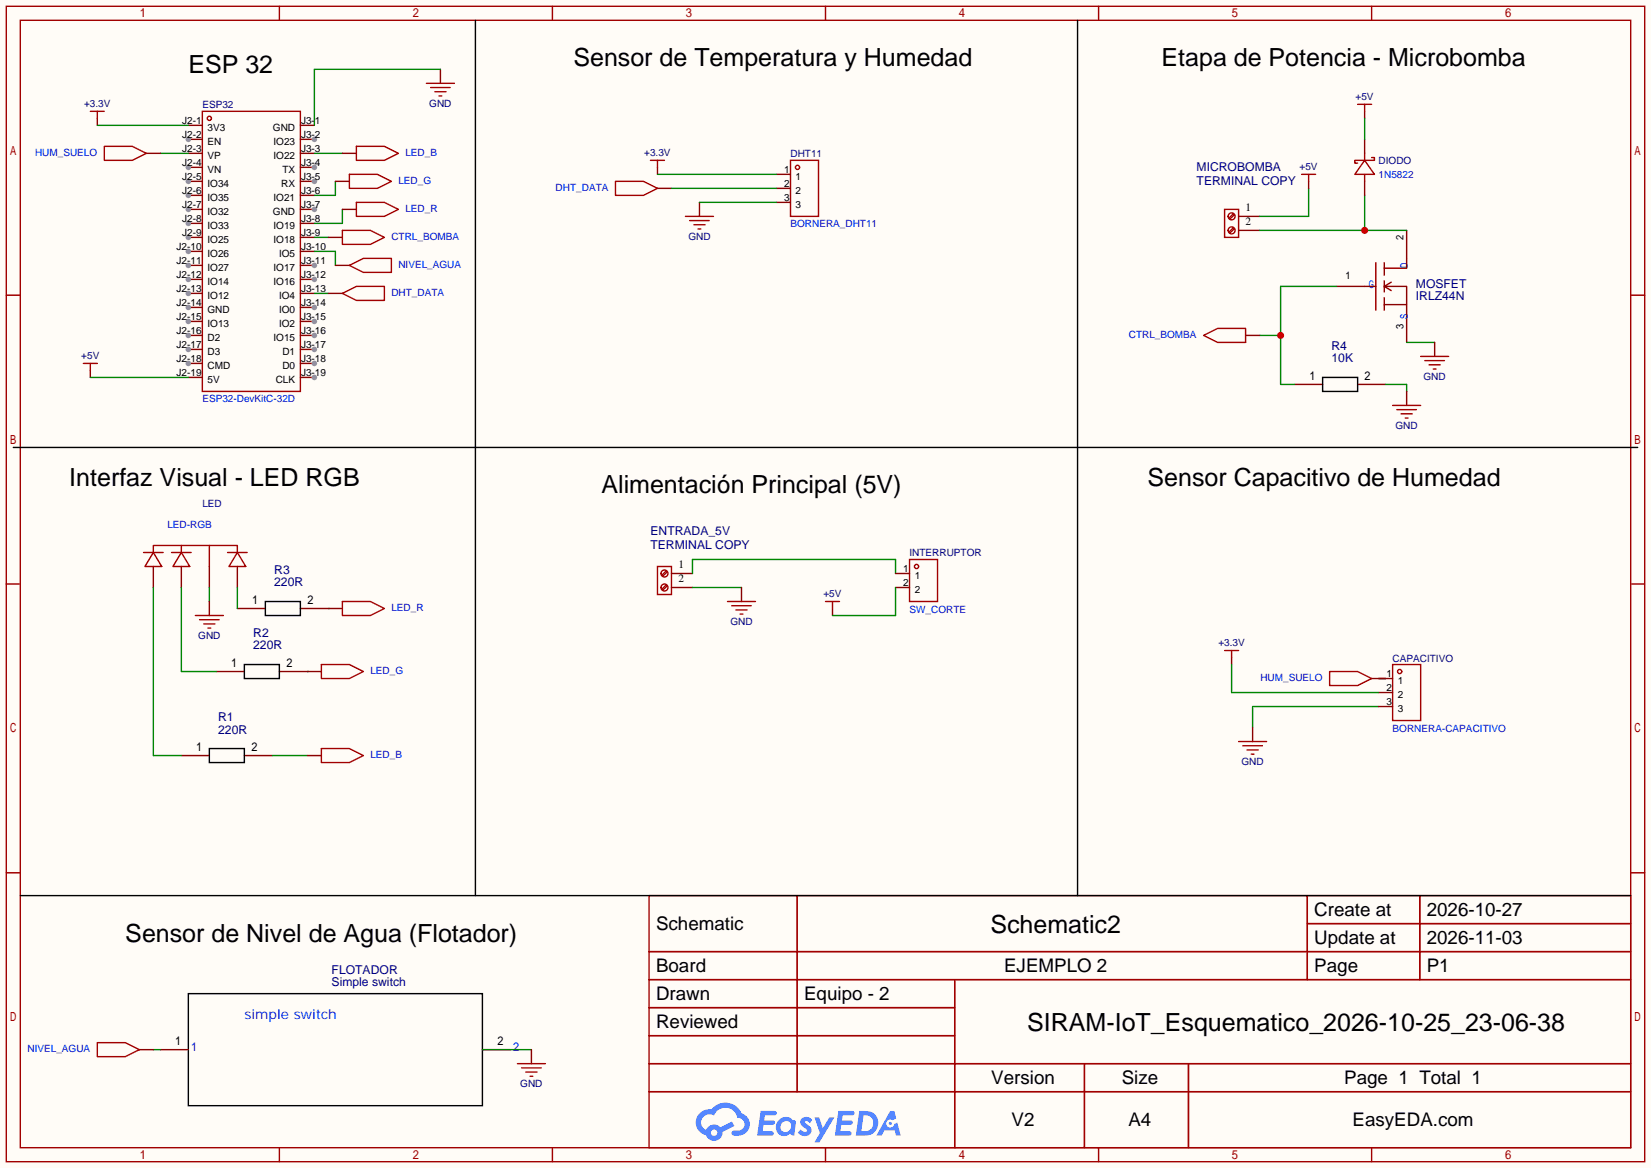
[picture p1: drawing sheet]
<svg xmlns="http://www.w3.org/2000/svg" width="299mm" height="212mm" viewBox="0 0 299 212" stroke-linecap="round" stroke-linejoin="round" font-family="sans-serif">
<path d="M0 0h299.5v211.8h-299.5z" fill="#fffcf7"/>
<g fill="none" stroke="#a10000" stroke-width=".25">
<path d="M1.1 1.1h297.2v209.6h-297.2zM3.7 3.7h292.1v204.5h-292.1zM50.7 1.1v2.6M100.2 1.1v2.6M149.7 1.1v2.6M199.3 1.1v2.6M248.8 1.1v2.6M1.1 53.5h2.6M295.8 53.5h2.5M1.1 105.9h2.6M295.8 105.9h2.5M1.1 158.3h2.6"/>
<path d="M295.8 158.3h2.5M117.7 162.4h178.1v45.8h-178.1zM117.7 172.6h178.1M117.7 177.7h178.1M144.6 162.4v35.6M173.2 177.7v30.5M237.1 162.4v15.3M237.1 167.5h58.7M257.5 162.4v15.3M117.7 182.8h55.5M117.7 192.9h178.1M117.7 187.8h55.5"/>
<path d="M117.7 198h178.1M196.7 192.9v15.3M215.6 192.9v15.3M50.7 208.2v2.5M100.2 208.2v2.5M149.7 208.2v2.5M199.3 208.2v2.5M248.8 208.2v2.5"/>
</g>
<g fill="#5487ff">
<path d="M145.5 202.8a1.3 1.3 0 0 1 1.8 .3l-.4 .6a.54 .54 0 0 0-.9-.2l.1 .2a1.58 1.58 0 0 1 1.1 1.6 1.43 1.43 0 0 1-2.5 .1l.5-.6a.64 .64 0 0 0 .5 .5 .64 .64 0 0 0 .7-.3l-.2-.2a1.6 1.6 0 0 1-1-1.6z"/>
<path d="M147.7 202.7h.9l.7 1.9 1.1-1.9h.9l-2.7 4.5h-.9l1-1.7z"/>
<path d="M138 201.5h1.6a1.31 1.31 0 0 1 1.2 .2 .4 .4 0 0 1-.3 .6h-1.8l-.1 .9h1.6a.4 .4 0 0 1 .4 .4 .4 .4 0 0 1-.4 .4h-1.7l-.2 1.2h.8a1.23 1.23 0 0 1 1.2 .2 .39 .39 0 0 1-.3 .6h-2.7z"/>
<path d="M152.1 201.5h1.6a1.32 1.32 0 0 1 1.3 .2 .39 .39 0 0 1-.4 .6h-1.7l-.2 .9h1.7a.4 .4 0 0 1 .3 .4 .4 .4 0 0 1-.4 .4h-1.7l-.2 1.2h.8a1.23 1.23 0 0 1 1.2 .2 .39 .39 0 0 1-.3 .6h-2.7z"/>
<path d="M161.5 201.5h.7l.4 1.3-.7 .4a.75 .75 0 0 0-1.1 .3 .75 .75 0 0 0 .5 1 .75 .75 0 0 0 .9-.6l.6-.3 .6 2.4h-.9l-.2-1h-1.9l-.5 1h-.9z"/>
<path d="M155.9 201.5l-.7 4.5h1.5a2.27 2.27 0 0 0 2.6-2.3 2.27 2.27 0 0 0-2.7-2.2zM156.6 202.3a1.5 1.5 0 0 1 1.8 1.5 1.5 1.5 0 0 1-1.9 1.4h-.3z"/>
<path d="M141.3 203.1a1.62 1.62 0 0 0-.4 2.1 1.62 1.62 0 0 0 2 .7l.4-.3 .3 .3 .5 .1 .3-2.5-.2-.3h-.4a1.58 1.58 0 0 0-2.5-.1zM141.9 203.6a.99 .99 0 0 1 1.6 .3 .99 .99 0 0 1-.9 1.4 .94 .94 0 0 1-1-.5 .94 .94 0 0 1 .3-1.2z"/>
<path d="M126.9 201.9a2.37 2.37 0 0 0 1.2 4 1.54 1.54 0 0 0 1.7 1 1.54 1.54 0 0 0 1.3-1.6l2.1-1.1-.5-.8-2 1.1a1.57 1.57 0 0 0-2.6 .4 1.5 1.5 0 0 1-.8-2.1 1.5 1.5 0 0 1 2.2-.5 2.23 2.23 0 0 1 2.3-1.4 2.23 2.23 0 0 1 2 1.8 1.16 1.16 0 0 1 1.2 1.1 1.16 1.16 0 0 1-1 1.3h-.7a.47 .47 0 0 0-.6 .3 .47 .47 0 0 0 .4 .6 2.23 2.23 0 0 0 2.3-.7 2.23 2.23 0 0 0 .4-2.3 2.16 2.16 0 0 0-1.3-1.1 3.2 3.2 0 0 0-5.4-.7l-1.2 .1zM129 205.4a.58 .58 0 0 1 1.1 0 .58 .58 0 0 1-1.1 0z"/>
<circle cx="161.5" cy="203.8" r=".28"/>
</g>
<path d="M239.9 68.5h6.4v2.5h-6.4zM48.1 109.1h6.4v2.5h-6.4zM38 135.8h6.3v2.5h-6.3zM44.3 120.5h6.4v2.6h-6.4zM34.2 180.2h53.3v20.3h-53.3z" fill="none" stroke="#000" stroke-width=".25"/>
<g fill="none" stroke="#870000" stroke-width=".25">
<path d="M224.7 39.2h3.8M224.7 41.8h3.8M242.4 51.9h7.2M249.6 47.6v8.7M251.1 55.2h4v6.9M251.1 51.9h4v3.3M251.1 47.6v2.3M251.1 50.9v2.1M251.1 54v2.3M252.3 51.2l-1.2 .7 1.2 .8M255.1 41.8v6.8h-4M234.8 69.7h5.1"/>
<path d="M246.3 69.7h5M27.8 102.7v3.9M32.9 102.7v3.9M38 102.7v3.9M43.1 110.4h5M43.1 102.7v3.9M54.5 110.4h5.1M121.8 104h3.8M121.8 106.6h3.8M32.9 137h5.1M39.2 121.8h5.1M44.3 137h5.1"/>
<path d="M50.7 121.8h5.1M29.1 190.4h5.1M87.5 190.4h5.1"/>
</g>
<g fill="none" stroke="#a10000" stroke-width=".25">
<path d="M222.1 38h2.6v5.1h-2.6zM222.8 39.2a.64 .64 0 0 1 .8-.5 .64 .64 0 0 1 .2 1 .64 .64 0 0 1-1-.2v-.2M223.7 38.7l-.8 .9M223.9 38.9l-.8 .9M222.8 41.8a.64 .64 0 0 1 .8-.6 .64 .64 0 0 1 .2 1 .64 .64 0 0 1-1-.2v-.2M223.7 41.3l-.8 .8M223.9 41.5l-.8 .8M32.9 98.9v1.3M38 98.9v3.8M26 100.2h3.6M27.8 100.2v-1.3h15.3v1.3M27.8 100.2l1.5 2.5h-3z"/>
<path d="M31.1 100.2h3.6M32.9 100.2l1.5 2.5h-3zM41.3 100.2h3.5M43.1 100.2l1.5 2.5h-3.1zM119.3 102.7h2.5v5.1h-2.5zM120.9 103.5l-.9 .8M120.9 106l-.9 .9M121.1 103.7l-.9 .8M121.1 106.2l-.9 .9"/>
<circle cx="120.5" cy="106.6" r=".64"/>
<circle cx="120.5" cy="104" r=".64"/>
</g>
<g fill="none" stroke="#008700" stroke-width=".25">
<path d="M242.4 51.9h-10.1v17.8h2.5M228.5 60.8h3.8M251.3 69.7h3.8v1.3M27.8 106.6v30.4h5.1M32.9 106.6v15.2h6.3M38 106.6v2.5M43.1 106.6v3.8M59.6 110.4h.1M125.6 104v-2.5h36.8v2.5M125.6 106.6h8.9M49.4 137h6.4M55.8 121.8h.1"/>
<path d="M250.1 128.1h-22.9v3.9"/>
</g>
<circle cx="232.3" cy="60.8" r=".63" fill="#c00"/>
<path d="M247.5 35.4v6.4M228.5 41.8h26.6" fill="none" stroke="#008700" stroke-width=".25"/>
<circle cx="247.5" cy="41.8" r=".63" fill="#c00"/>
<path d="M237.4 34.2v5h-8.9M255.1 62.1h5.1M27.8 190.4h1.3M87.5 190.4h8.9" fill="none" stroke="#008700" stroke-width=".25"/>
<g fill="none" stroke="#870000" stroke-width=".25">
<path d="M34.2 22.7h2.5M34.2 25.3h2.5M119.3 30.4v1.2M126.9 36.7v2.5M237.4 32.9v1.3M247.5 20.2v1.3M255.1 71v2.5M260.2 62.1v2.5M38 109.1v2.5M134.5 106.6v2.5M151 110.4v1.2M223.4 119.3v1.2"/>
<path d="M227.2 132v2.5M96.4 190.4v2.5"/>
</g>
<g fill="none" stroke="#a10000" stroke-width=".25">
<path d="M246.3 18.9h2.5M247.5 18.9v1.3M36.7 20.2h17.8v50.8h-17.8zM118 29.1h2.5M119.3 29.1v1.3M124.3 39.2h5.1M236.1 31.6h2.5M237.4 31.6v1.3M125.1 40h3.6M125.9 40.8h2M126.6 41.5h.5M252.6 73.5h5.1"/>
<path d="M253.4 74.3h3.5M254.1 75.1h2.1M254.9 75.8h.5M257.7 64.6h5.1M258.4 65.4h3.6M259.2 66.2h2M260 66.9h.5M35.4 111.6h5.1M36.2 112.4h3.6M37 113.2h2M37.7 113.9h.5M132 109.1h5"/>
<path d="M132.7 109.9h3.6M133.5 110.6h2M134.2 111.4h.5M149.7 109.1h2.6M151 109.1v1.3M222.1 118h2.6M223.4 118v1.3M224.7 134.5h5M225.4 135.3h3.6M226.2 136h2M226.9 136.8h.6M93.9 192.9h5"/>
<path d="M94.6 193.7h3.6M95.4 194.4h2M96.1 195.2h.5"/>
<circle cx="38" cy="21.5" r=".38"/>
</g>
<circle cx="34.2" cy="25.3" r=".51" fill="#999"/>
<path d="M34.2 27.8h2.5M34.2 30.4h2.5" fill="none" stroke="#870000" stroke-width=".25"/>
<circle cx="34.2" cy="30.4" r=".51" fill="#999"/>
<path d="M34.2 32.9h2.5" fill="none" stroke="#870000" stroke-width=".25"/>
<circle cx="34.2" cy="32.9" r=".51" fill="#999"/>
<path d="M34.2 35.4h2.5" fill="none" stroke="#870000" stroke-width=".25"/>
<circle cx="34.2" cy="35.4" r=".51" fill="#999"/>
<path d="M34.2 38h2.5" fill="none" stroke="#870000" stroke-width=".25"/>
<circle cx="34.2" cy="38" r=".51" fill="#999"/>
<path d="M34.2 40.5h2.5" fill="none" stroke="#870000" stroke-width=".25"/>
<circle cx="34.2" cy="40.5" r=".51" fill="#999"/>
<path d="M34.2 43.1h2.5" fill="none" stroke="#870000" stroke-width=".25"/>
<circle cx="34.2" cy="43.1" r=".51" fill="#999"/>
<path d="M34.2 45.6h2.5" fill="none" stroke="#870000" stroke-width=".25"/>
<circle cx="34.2" cy="45.6" r=".51" fill="#999"/>
<path d="M34.2 48.1h2.5" fill="none" stroke="#870000" stroke-width=".25"/>
<circle cx="34.2" cy="48.1" r=".51" fill="#999"/>
<path d="M34.2 50.7h2.5" fill="none" stroke="#870000" stroke-width=".25"/>
<circle cx="34.2" cy="50.7" r=".51" fill="#999"/>
<path d="M34.2 53.2h2.5" fill="none" stroke="#870000" stroke-width=".25"/>
<circle cx="34.2" cy="53.2" r=".51" fill="#999"/>
<path d="M34.2 55.8h2.5" fill="none" stroke="#870000" stroke-width=".25"/>
<circle cx="34.2" cy="55.8" r=".51" fill="#999"/>
<path d="M34.2 58.3h2.5" fill="none" stroke="#870000" stroke-width=".25"/>
<circle cx="34.2" cy="58.3" r=".51" fill="#999"/>
<path d="M34.2 60.8h2.5" fill="none" stroke="#870000" stroke-width=".25"/>
<circle cx="34.2" cy="60.8" r=".51" fill="#999"/>
<path d="M34.2 63.4h2.5" fill="none" stroke="#870000" stroke-width=".25"/>
<circle cx="34.2" cy="63.4" r=".51" fill="#999"/>
<path d="M34.2 65.9h2.5" fill="none" stroke="#870000" stroke-width=".25"/>
<circle cx="34.2" cy="65.9" r=".51" fill="#999"/>
<path d="M54.5 22.7h2.5M54.5 25.3h2.5M34.2 68.5h2.5" fill="none" stroke="#870000" stroke-width=".25"/>
<circle cx="57" cy="25.3" r=".51" fill="#999"/>
<path d="M54.5 27.8h2.5M54.5 30.4h2.5" fill="none" stroke="#870000" stroke-width=".25"/>
<circle cx="57" cy="30.4" r=".51" fill="#999"/>
<path d="M54.5 32.9h2.5" fill="none" stroke="#870000" stroke-width=".25"/>
<circle cx="57" cy="32.9" r=".51" fill="#999"/>
<path d="M54.5 35.4h2.5M54.5 38h2.5" fill="none" stroke="#870000" stroke-width=".25"/>
<circle cx="57" cy="38" r=".51" fill="#999"/>
<path d="M54.5 40.5h2.5M54.5 43.1h2.5M54.5 45.6h2.5M54.5 48.1h2.5" fill="none" stroke="#870000" stroke-width=".25"/>
<circle cx="57" cy="48.1" r=".51" fill="#999"/>
<path d="M54.5 50.7h2.5" fill="none" stroke="#870000" stroke-width=".25"/>
<circle cx="57" cy="50.7" r=".51" fill="#999"/>
<path d="M54.5 53.2h2.5M54.5 55.8h2.5" fill="none" stroke="#870000" stroke-width=".25"/>
<circle cx="57" cy="55.8" r=".51" fill="#999"/>
<path d="M54.5 58.3h2.5" fill="none" stroke="#870000" stroke-width=".25"/>
<circle cx="57" cy="58.3" r=".51" fill="#999"/>
<path d="M54.5 60.8h2.5" fill="none" stroke="#870000" stroke-width=".25"/>
<circle cx="57" cy="60.8" r=".51" fill="#999"/>
<path d="M54.5 63.4h2.5" fill="none" stroke="#870000" stroke-width=".25"/>
<circle cx="57" cy="63.4" r=".51" fill="#999"/>
<path d="M54.5 65.9h2.5" fill="none" stroke="#870000" stroke-width=".25"/>
<circle cx="57" cy="65.9" r=".51" fill="#999"/>
<path d="M54.5 68.5h2.5" fill="none" stroke="#870000" stroke-width=".25"/>
<circle cx="57" cy="68.5" r=".51" fill="#999"/>
<g fill="none" stroke="#870000" stroke-width=".25">
<path d="M79.9 12.6v2.5M17.7 21.5v1.2M26.5 27.8h2.6M60.8 32.9h2.6M62.1 27.8h2.5M62.1 38h2.5M119.3 34.2h2.5M140.8 34.2h2.6M140.8 31.6h2.6M140.8 36.7h2.6M247.5 25.3v2.5M247.5 32.9v2.5"/>
<path d="M59.6 53.2h2.5M59.6 43.1h2.5M60.8 48.1h2.6M16.4 67.2v1.3M225.9 60.8h2.6M59.6 110.4h2.5M162.4 104h2.6M162.4 106.6h2.6M55.8 121.8h2.5M55.8 137h2.5M248.8 123.1h3.8M250.1 125.6h2.5"/>
<path d="M250.1 128.1h2.5M25.3 190.4h2.5"/>
</g>
<g fill="none" stroke="#a10000" stroke-width=".25">
<path d="M77.3 15.1h5.1M78.1 15.9h3.6M78.9 16.6h2M79.6 17.4h.5M16.4 20.2h2.5M17.7 20.2v1.3M18.9 26.5h5.1l2.5 1.3-2.5 1.3h-5.1zM63.4 31.6h5.1l2.5 1.3-2.5 1.3h-5.1zM64.6 36.7h5.1l2.6 1.3-2.6 1.2h-5.1zM64.6 26.5h5.1l2.6 1.3-2.6 1.3h-5.1zM111.6 32.9h5.1l2.6 1.3-2.6 1.2h-5.1zM143.4 29.1h5.1v10.1h-5.1z"/>
<path d="M247.5 29.1l1.8 2.5h-3.6zM247.5 27.8v1.3M247.5 31.6v1.3M248.8 28.6h.5v.5h-3.6v.5h.6M62.1 53.2l2.5-1.3h5.1v2.6h-5.1zM62.1 41.8h5.1l2.5 1.3-2.5 1.2h-5.1zM63.4 48.1l2.5-1.2h5.1v2.5h-5.1zM15.1 65.9h2.6M16.4 65.9v1.3M218.3 60.8l2.6-1.2h5v2.5h-5zM62.1 109.1h5.1l2.5 1.3-2.5 1.2h-5.1zM165 101.5h5.1v7.6h-5.1z"/>
<path d="M58.3 120.5h5.1l2.5 1.3-2.5 1.3h-5.1zM58.3 135.8h5.1l2.5 1.2-2.5 1.3h-5.1zM241.2 121.8h5.1l2.5 1.3-2.5 1.2h-5.1zM252.6 120.5h5.1v10.2h-5.1zM17.7 189.1h5l2.6 1.3-2.6 1.2h-5z"/>
<circle cx="144.7" cy="30.4" r=".38"/>
<circle cx="166.2" cy="102.7" r=".38"/>
<circle cx="253.9" cy="121.8" r=".38"/>
</g>
<g fill="none" stroke="#008700" stroke-width=".25">
<path d="M79.9 12.6h-22.9v10.1M17.7 22.7h16.5M29.1 27.8h5.1M57 27.8h5.1M60.8 32.9v2.5h-3.8M62.1 38v2.5h-5.1M119.3 31.6h21.5M121.8 34.2h19M126.9 36.7h13.9M247.5 21.5v3.8M57 43.1h2.6M57 45.6h3.8v2.5"/>
<path d="M57 53.2h2.6M16.4 68.5h17.8M162.4 106.6v5h-11.4M223.4 120.5v5.1h26.7M250.1 123.1h1.2"/>
</g>
<path d="M86.2 3.7v158.7M195.5 3.7v158.7M2.4 81.2h294.7M3.7 162.4h292.1" fill="none" stroke="#000" stroke-width=".25"/>
<g font-size="4.5">
<text x="34.2" y="13.3">ESP 32</text>
<text x="104" y="12">Sensor de Temperatura y Humedad</text>
<text x="210.7" y="12">Etapa de Potencia - Microbomba</text>
<text x="12.6" y="88.2">Interfaz Visual - LED RGB</text>
<text x="109.1" y="89.5">Alimentación Principal (5V)</text>
<text x="208.2" y="88.2">Sensor Capacitivo de Humedad</text>
<text x="22.7" y="170.8">Sensor de Nivel de Agua (Flotador)</text>
<text x="179.6" y="169.2">Schematic2</text>
<text x="186.3" y="187">SIRAM-IoT_Esquematico_2026-10-25_23-06-38</text>
</g>
<g font-size="3.4">
<text x="238.4" y="166.1">Create at</text>
<text x="258.8" y="166.1">2026-10-27</text>
<text x="119" y="168.7">Schematic</text>
<text x="238.4" y="171.2">Update at</text>
<text x="258.8" y="171.2">2026-11-03</text>
<text x="119" y="176.3">Board</text>
<text x="182.1" y="176.3">EJEMPLO 2</text>
<text x="238.4" y="176.3">Page</text>
<text x="258.8" y="176.3">P1</text>
<text x="119" y="181.4">Drawn</text>
<text x="145.9" y="181.4">Equipo - 2</text>
<text x="119" y="186.5">Reviewed</text>
<text x="179.8" y="196.6">Version</text>
<text x="203.5" y="196.6">Size</text>
<text x="243.8" y="196.6">Page 1 Total 1</text>
<text x="183.5" y="204.2">V2</text>
<text x="204.7" y="204.2">A4</text>
<text x="245.3" y="204.2">EasyEDA.com</text>
</g>
<text font-size="2.5" fill="#00f" x="44.3" y="184.8">simple switch</text>
<g font-size="2.2" fill="#000080">
<text x="217" y="33.6">TERMINAL COPY</text>
<text x="217" y="31.1">MICROBOMBA</text>
<text x="256.8" y="52.3">MOSFET</text>
<text x="256.8" y="54.5">IRLZ44N</text>
<text x="241.5" y="65.7">10K</text>
<text x="241.5" y="63.5">R4</text>
<text x="118" y="99.7">TERMINAL COPY</text>
<text x="118" y="97.1">ENTRADA_5V</text>
<text x="49.7" y="106.4">220R</text>
<text x="49.7" y="104.2">R3</text>
<text x="45.9" y="117.8">220R</text>
<text x="45.9" y="115.6">R2</text>
<text x="39.6" y="130.8">R1</text>
<text x="39.6" y="133">220R</text>
<text x="60.1" y="178.9">Simple switch</text>
<text x="60.1" y="176.7">FLOTADOR</text>
</g>
<g font-size="2">
<text x="225.9" y="38.2">1</text>
<text x="225.9" y="40.7">2</text>
<text x="123.1" y="103">1</text>
<text x="123.1" y="105.5">2</text>
</g>
<g font-size="1.8" fill="#000080">
<text x="15.3" y="19.4">+3.3V</text>
<text x="36.7" y="19.6">ESP32</text>
<text x="77.9" y="19.4">GND</text>
<text x="245.9" y="18.1">+5V</text>
<text x="116.9" y="28.3">+3.3V</text>
<text x="143.4" y="28.5">DHT11</text>
<text x="250.1" y="29.8">DIODO</text>
<text x="235.7" y="30.8">+5V</text>
<text x="124.9" y="43.5">GND</text>
<text x="14.7" y="65.1">+5V</text>
<text x="258.2" y="68.9">GND</text>
<text x="253.1" y="77.8">GND</text>
<text x="36.7" y="92">LED</text>
<text x="165" y="100.9">INTERRUPTOR</text>
<text x="132.5" y="113.4">GND</text>
<text x="149.4" y="108.3">+5V</text>
<text x="36" y="115.9">GND</text>
<text x="221" y="117.2">+3.3V</text>
<text x="252.6" y="120">CAPACITIVO</text>
<text x="225.2" y="138.8">GND</text>
<text x="94.4" y="197.2">GND</text>
</g>
<g font-size="1.8">
<text x="33" y="22.4">J2-1</text>
<text x="37.6" y="23.7">3V3</text>
<text x="49.5" y="23.7">GND</text>
<text x="54.6" y="22.4">J3-1</text>
<text x="33" y="25">J2-2</text>
<text x="33" y="27.5">J2-3</text>
<text x="37.6" y="26.2">EN</text>
<text x="37.6" y="28.8">VP</text>
<text x="49.6" y="26.2">IO23</text>
<text x="49.6" y="28.8">IO22</text>
<text x="54.6" y="25">J3-2</text>
<text x="54.6" y="27.5">J3-3</text>
<text x="33" y="30">J2-4</text>
<text x="33" y="32.6">J2-5</text>
<text x="33" y="35.1">J2-6</text>
<text x="37.6" y="31.3">VN</text>
<text x="37.6" y="33.9">IO34</text>
<text x="51" y="33.9">RX</text>
<text x="51.2" y="31.3">TX</text>
<text x="54.6" y="30">J3-4</text>
<text x="54.6" y="32.6">J3-5</text>
<text x="54.6" y="35.1">J3-6</text>
<text x="142.2" y="31.3">1</text>
<text x="142.2" y="33.9">2</text>
<text x="144.3" y="32.6">1</text>
<text x="144.3" y="35.1">2</text>
<text x="33" y="37.7">J2-7</text>
<text x="33" y="40.2">J2-8</text>
<text x="37.6" y="36.4">IO35</text>
<text x="37.6" y="38.9">IO32</text>
<text x="37.6" y="41.5">IO33</text>
<text x="49.5" y="38.9">GND</text>
<text x="49.6" y="36.4">IO21</text>
<text x="49.6" y="41.5">IO19</text>
<text x="54.6" y="37.7">J3-7</text>
<text x="54.6" y="40.2">J3-8</text>
<text x="142.2" y="36.4">3</text>
<text x="144.3" y="37.7">3</text>
<text x="32" y="45.3">J2-10</text>
<text x="32" y="47.8">J2-11</text>
<text x="33" y="42.7">J2-9</text>
<text x="37.6" y="44">IO25</text>
<text x="37.6" y="46.6">IO26</text>
<text x="49.6" y="44">IO18</text>
<text x="50.6" y="46.6">IO5</text>
<text x="54.6" y="42.7">J3-9</text>
<text x="54.6" y="45.3">J3-10</text>
<text x="54.6" y="47.8">J3-11</text>
<text x="32" y="50.4">J2-12</text>
<text x="32" y="52.9">J2-13</text>
<text x="37.6" y="49.1">IO27</text>
<text x="37.6" y="51.6">IO14</text>
<text x="49.6" y="49.1">IO17</text>
<text x="49.6" y="51.6">IO16</text>
<text x="54.6" y="50.4">J3-12</text>
<text x="54.6" y="52.9">J3-13</text>
<text x="32" y="55.4">J2-14</text>
<text x="32" y="58">J2-15</text>
<text x="37.6" y="54.2">IO12</text>
<text x="37.6" y="56.7">GND</text>
<text x="37.6" y="59.3">IO13</text>
<text x="50.6" y="54.2">IO4</text>
<text x="50.6" y="56.7">IO0</text>
<text x="50.6" y="59.3">IO2</text>
<text x="54.6" y="55.4">J3-14</text>
<text x="54.6" y="58">J3-15</text>
<text x="32" y="60.5">J2-16</text>
<text x="32" y="63.1">J2-17</text>
<text x="32" y="65.6">J2-18</text>
<text x="37.6" y="61.8">D2</text>
<text x="37.6" y="64.3">D3</text>
<text x="49.6" y="61.8">IO15</text>
<text x="51.2" y="64.3">D1</text>
<text x="54.6" y="60.5">J3-16</text>
<text x="54.6" y="63.1">J3-17</text>
<text x="54.6" y="65.6">J3-18</text>
<text x="32" y="68.1">J2-19</text>
<text x="37.6" y="66.9">CMD</text>
<text x="37.6" y="69.4">5V</text>
<text x="50" y="69.4">CLK</text>
<text x="51.2" y="66.9">D0</text>
<text x="54.6" y="68.1">J3-19</text>
<text x="163.8" y="103.7">1</text>
<text x="163.8" y="106.2">2</text>
<text x="165.9" y="105">1</text>
<text x="165.9" y="107.5">2</text>
<text x="251.5" y="122.8">1</text>
<text x="251.5" y="125.3">2</text>
<text x="253.5" y="124">1</text>
<text x="251.5" y="127.8">3</text>
<text x="253.5" y="126.6">2</text>
<text x="253.5" y="129.1">3</text>
</g>
<g font-size="1.8" fill="#00f">
<text x="6.4" y="28.3">HUM_SUELO</text>
<text x="73.5" y="28.3">LED_B</text>
<text x="72.3" y="33.4">LED_G</text>
<text x="100.8" y="34.6">DHT_DATA</text>
<text x="250.1" y="32.3">1N5822</text>
<text x="73.5" y="38.4">LED_R</text>
<text x="143.4" y="41.2">BORNERA_DHT11</text>
<text x="71" y="43.5">CTRL_BOMBA</text>
<text x="71" y="53.7">DHT_DATA</text>
<text x="72.3" y="48.6">NIVEL_AGUA</text>
<text x="204.7" y="61.3">CTRL_BOMBA</text>
<text x="36.7" y="73">ESP32-DevKitC-32D</text>
<text x="30.4" y="95.8">LED-RGB</text>
<text x="71" y="110.8">LED_R</text>
<text x="165" y="111.1">SW_CORTE</text>
<text x="67.2" y="122.3">LED_G</text>
<text x="228.6" y="123.5">HUM_SUELO</text>
<text x="67.2" y="137.5">LED_B</text>
<text x="252.6" y="132.7">BORNERA-CAPACITIVO</text>
<text x="5" y="190.8">NIVEL_AGUA</text>
</g>
</svg>
